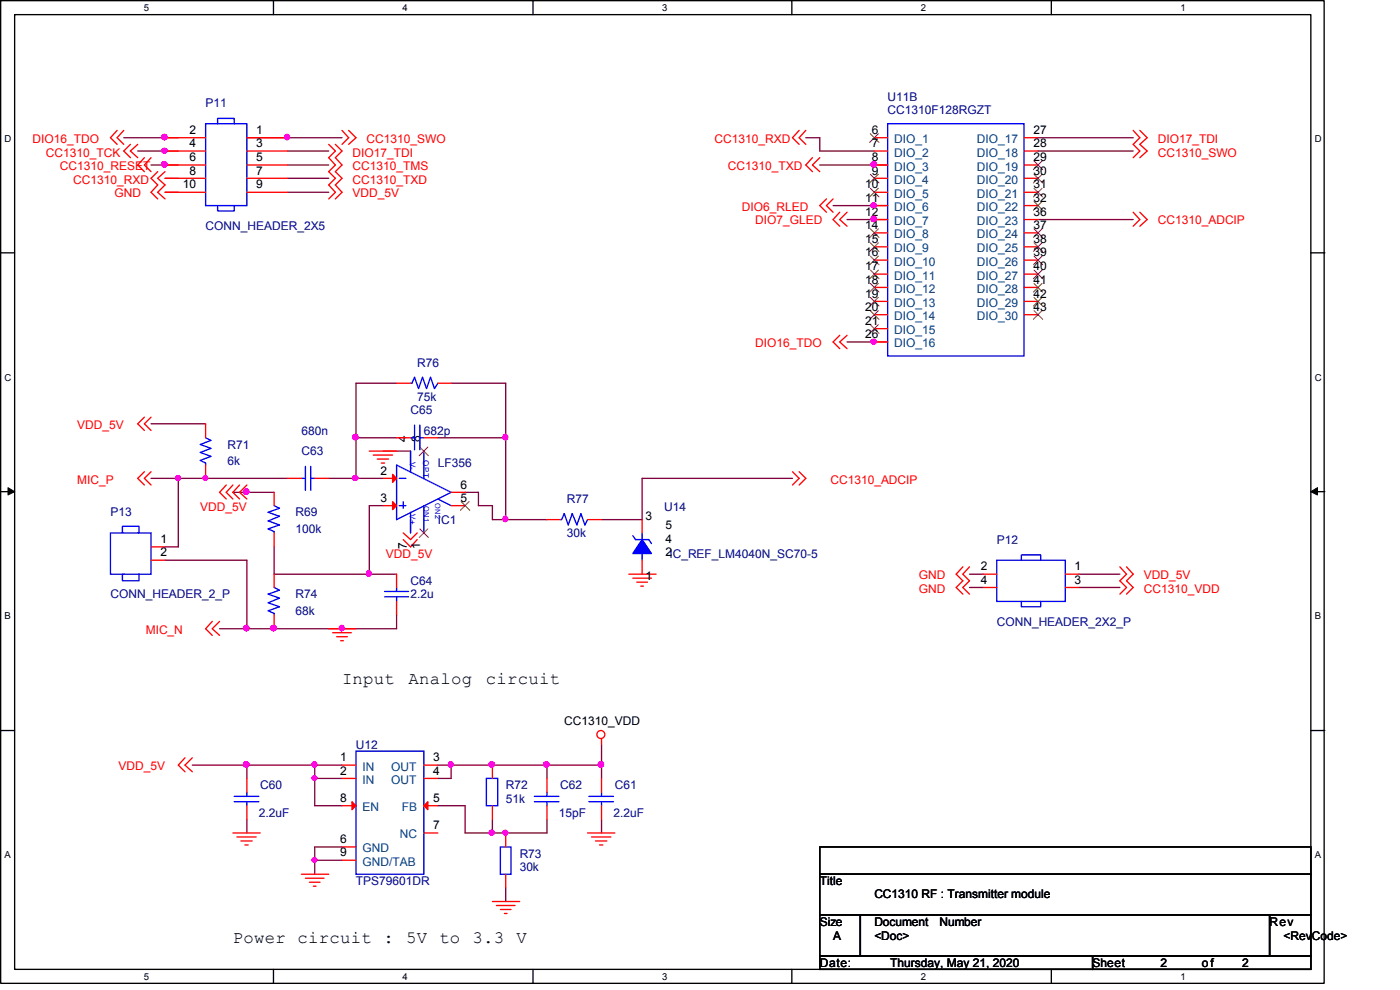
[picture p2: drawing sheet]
<svg xmlns="http://www.w3.org/2000/svg" width="297mm" height="210mm" viewBox="0 0 297 210" stroke-linecap="round" stroke-linejoin="round" font-family="sans-serif">
<path d="M.1 .1h280.8v208.5h-280.8zM3.1 3.1h275v202.5h-275z" fill="none" stroke="#000" stroke-width=".28"/>
<g fill="#fff">
<path d="M30.5 .6h1.1v2.2h-1.1z"/>
<path d="M30.5 206h1.1v2.3h-1.1z"/>
</g>
<path d="M58 .1v3M58 205.6v3" fill="none" stroke="#000" stroke-width=".28"/>
<g fill="#fff">
<path d="M85.4 .6h1.1v2.2h-1.1z"/>
<path d="M85.4 206h1.1v2.3h-1.1z"/>
</g>
<path d="M113.1 .1v3M113.1 205.6v3" fill="none" stroke="#000" stroke-width=".28"/>
<g fill="#fff">
<path d="M140.5 .6h1.1v2.2h-1.1z"/>
<path d="M140.5 206h1.1v2.3h-1.1z"/>
</g>
<path d="M168 .1v3M168 205.6v3" fill="none" stroke="#000" stroke-width=".28"/>
<g fill="#fff">
<path d="M195.4 .6h1.1v2.2h-1.1z"/>
<path d="M195.4 206h1.1v2.3h-1.1z"/>
</g>
<path d="M223 .1v3M223 205.6v3" fill="none" stroke="#000" stroke-width=".28"/>
<g fill="#fff">
<path d="M250.4 .6h1.1v2.2h-1.1z"/>
<path d="M250.4 206h1.1v2.3h-1.1z"/>
<path d="M1 28.4h1.4v2.2h-1.4z"/>
<path d="M278.9 28.4h1.5v2.2h-1.5z"/>
<path d="M1 78.9h1.4v2.2h-1.4z"/>
<path d="M278.9 78.9h1.5v2.2h-1.5z"/>
</g>
<path d="M.1 53.6h3M278.1 53.6h3" fill="none" stroke="#000" stroke-width=".28"/>
<g fill="#fff">
<path d="M1 129.6h1.3v2.2h-1.3z"/>
<path d="M278.9 129.6h1.4v2.2h-1.4z"/>
</g>
<path d="M.1 104.3h3M278.1 104.3h3" fill="none" stroke="#000" stroke-width=".28"/>
<path d="M1.7 103.4l1.4 .9-1.4 .7zM278.1 104.3l1.4-.9v1.6z" fill="#000" stroke="#000" stroke-width=".21"/>
<g fill="#fff">
<path d="M1 180.2h1.3v2.3h-1.3z"/>
<path d="M278.9 180.2h1.4v2.3h-1.4z"/>
</g>
<path d="M.1 155h3M278.1 155h3M173.9 179.7h104.2v5.7h-104.2zM173.9 185.4h104.2v8.7h-104.2zM173.9 194.1h8.6v8.7h-8.6zM182.5 194.1h86.8v8.7h-86.8zM269.3 194.1h8.8v8.7h-8.8zM173.9 202.8h57.9v2.8h-57.9zM231.8 202.8h46.3v2.8h-46.3z" fill="none" stroke="#000" stroke-width=".28"/>
<g fill="none" stroke="#800040" stroke-width=".28">
<path d="M26.3 29.2h11.5M29.2 32h8.6M32 35h5.8M35 37.8h2.8M52.4 29.2h20.2M61 32h8.7M61 35h8.7M61 37.8h8.7M170.9 29.2h3v2.8h11.6M173.9 35h14.4M220.2 29.2h20.2M220.2 32h20.2"/>
<path d="M35 40.8h2.8M61 40.8h8.7M176.7 43.6h11.6M179.7 46.6h8.6M220.2 46.6h20.2M179.7 72.5h8.6M32 89.9h11.6M75.5 92.9h8.6M75.5 92.9v8.6M81.3 95.7h5.8v2.9M84.1 81.3h-8.6v11.6M92.9 92.9h14.4"/>
<path d="M95.7 81.3h11.6v11.6M107.3 92.9v17.3M32 101.5h5.8M35 118.8h17.4v14.6M37.8 101.5h23.2M37.8 101.5v14.5h-2.8M49.4 104.4h8.8M58.2 116v5.8h20.1M69.7 101.5h5.8M75.5 101.5h5.8M81.3 107.3h-3v14.5M87.1 110.2v2.8"/>
<path d="M98.7 104.4h2.8v2.9h3v2.9h2.8M107.3 110.2h8.7M168.1 101.5h-31.9v8.7h-8.6M46.6 133.4h5.8M78.3 121.8h5.8M84.1 130.4v3h-31.7M205.7 121.8h2.9M205.7 124.6h2.9M228.8 121.8h8.8M228.8 124.6h8.8M127.6 157.9v4.4M40.8 162.3h11.6"/>
<path d="M52.4 162.3h14.4M52.4 162.3v2.8M52.4 173.9v2.8M66.8 165.1v5.8h5.8M66.8 162.3v2.8M66.8 162.3h5.8M66.8 165.1h5.8M72.6 179.7h-5.8v2.8M92.9 170.9h5.8v5.8h5.8M92.9 162.3h2.8M95.7 162.3v2.8h-2.8M95.7 162.3h20.3"/>
<path d="M104.5 173.9v2.8M116 162.3v2.8M116 162.3h11.6M116 173.9v2.8h-11.5M127.6 162.3v2.8M127.6 173.9v2.8M66.8 182.5h5.8M66.8 182.5v2.9M107.3 188.3v2.9"/>
</g>
<g fill="#f0f" stroke="#f0f" stroke-width=".28">
<circle cx="52.2" cy="162.2" r=".56"/>
<circle cx="95.6" cy="162.2" r=".53"/>
<circle cx="127.5" cy="162.2" r=".56"/>
<circle cx="66.7" cy="182.4" r=".49"/>
<circle cx="66.7" cy="162.2" r=".53"/>
<circle cx="66.7" cy="165.1" r=".49"/>
<circle cx="107.2" cy="176.6" r=".49"/>
<circle cx="115.9" cy="162.2" r=".56"/>
<circle cx="104.3" cy="162.2" r=".56"/>
<circle cx="104.4" cy="176.6" r=".53"/>
<circle cx="75.4" cy="101.4" r=".53"/>
<circle cx="78.2" cy="121.7" r=".53"/>
<circle cx="72.4" cy="133.2" r=".53"/>
<circle cx="52.2" cy="133.2" r=".56"/>
<circle cx="58" cy="133.2" r=".56"/>
<circle cx="75.4" cy="92.7" r=".56"/>
<circle cx="37.8" cy="101.4" r=".49"/>
<circle cx="43.5" cy="101.4" r=".49"/>
<circle cx="107.2" cy="110.1" r=".53"/>
<circle cx="107.2" cy="92.7" r=".53"/>
<circle cx="52.2" cy="104.3" r=".56"/>
<circle cx="185.3" cy="34.9" r=".56"/>
<circle cx="185.4" cy="43.5" r=".53"/>
<circle cx="185.3" cy="46.4" r=".56"/>
<circle cx="185.4" cy="72.5" r=".53"/>
<circle cx="34.9" cy="29.1" r=".56"/>
<circle cx="34.9" cy="32" r=".53"/>
<circle cx="34.9" cy="34.9" r=".56"/>
<circle cx="60.9" cy="29.1" r=".53"/>
</g>
<g fill="none" stroke="#f00" stroke-width=".28">
<path d="M24.8 27.7l-1.4 1.5 1.4 1.4M26.3 27.7l-1.5 1.5 1.5 1.4M27.7 30.6l-1.4 1.4 1.4 1.4M29.2 30.6l-1.5 1.4 1.5 1.4M30.6 33.4l-1.4 1.6 1.4 1.4M32 33.4l-1.4 1.6 1.4 1.4M33.5 36.4l-1.5 1.4 1.5 1.4-1.5 1.6 1.5 1.4M35 36.4l-1.5 1.4 1.5 1.4-1.5 1.6 1.5 1.4M35 29.2h8.6M35 32h8.6M35 35h8.6M35 37.8h8.6"/>
<path d="M52.4 29.2h8.6M52.4 32h8.6M52.4 35h8.6M52.4 37.8h8.6M69.7 30.6l1.4 1.4-1.4 1.4 1.4 1.6-1.4 1.4 1.4 1.4-1.4 1.4 1.4 1.6-1.4 1.4M71.1 30.6l1.5 1.4-1.5 1.4 1.5 1.6-1.5 1.4 1.5 1.4-1.5 1.4 1.5 1.6-1.5 1.4M72.6 27.7l1.4 1.5-1.4 1.4M74 27.7l1.5 1.5-1.5 1.4M169.5 27.7l-1.4 1.5 1.4 1.4M170.9 27.7l-1.4 1.5 1.4 1.4M172.4 33.4l-1.5 1.6 1.5 1.4M173.9 33.4l-1.5 1.6 1.5 1.4"/>
<path d="M185.5 29.2h2.8M185.5 32h2.8M185.5 35h2.8M185.5 37.8h2.8M217.2 29.2h3M217.2 32h3M217.2 35h3M217.2 37.8h3M240.4 27.7l1.4 1.5-1.4 1.4 1.4 1.4-1.4 1.4M241.8 27.7l1.6 1.5-1.6 1.4 1.6 1.4-1.6 1.4M35 40.8h8.6M52.4 40.8h8.6"/>
<path d="M175.3 42.2l-1.4 1.4 1.4 1.4M176.7 42.2l-1.4 1.4 1.4 1.4M178.1 45l-1.4 1.6 1.4 1.4M179.7 45l-1.6 1.6 1.6 1.4M185.5 40.8h2.8M185.5 43.6h2.8M185.5 46.6h2.8M185.5 49.4h2.8M185.5 52.4h2.8M185.5 55.2h2.8M185.5 58.1h2.8M217.2 40.8h3"/>
<path d="M217.2 43.6h3M217.2 46.6h3M217.2 49.4h3M217.2 52.4h3M217.2 55.2h3M217.2 58.1h3M240.4 45l1.4 1.6-1.4 1.4M241.8 45l1.6 1.6-1.6 1.4M178.1 71.1l-1.4 1.4 1.4 1.5M179.7 71.1l-1.6 1.4 1.6 1.5M185.5 61h2.8M185.5 63.9h2.8"/>
<path d="M185.5 66.8h2.8M185.5 69.7h2.8M185.5 72.5h2.8M217.2 61h3M217.2 63.9h3M217.2 66.8h3M30.6 88.5l-1.4 1.4 1.4 1.4M32 88.5l-1.4 1.4 1.4 1.4M43.6 89.9v3M43.6 98.6v2.9M78.3 95.7h5.8M79.2 96.5h4.1"/>
<path d="M80 97.4h2.4M80.9 98.2h.7M84.1 81.3h3M84.1 92.9h3M87.1 95.7h.1M89.9 95.7h.1M89.9 92.9h3M92.9 81.3h2.8M30.6 100.1l-1.4 1.4 1.4 1.4M32 100.1l-1.4 1.4 1.4 1.4M32 116h3M32 118.8h3"/>
<path d="M48 102.9l-1.4 1.5 1.4 1.4M49.4 102.9l-1.4 1.5 1.4 1.4M50.8 102.9l-1.4 1.5 1.4 1.4M52.4 102.9l-1.6 1.5 1.6 1.4M58.2 104.4v2.9M58.2 113v3M61 101.5h2.9M66.8 101.5h2.9M81.3 101.5h2.8M81.3 107.3h2.8M85.5 114.5l1.6 1.5 1.4-1.5M85.5 113l1.6 1.5 1.4-1.5"/>
<path d="M87.1 113h.1M89.9 113h.1M95.7 107.3h3M95.7 104.4h3M116 110.2h2.9M124.6 110.2h3M136.2 110.2v2.8M136.2 118.8v3M139.2 118.8h.1M139.2 116h.1M139.2 113h.1M168.1 100.1l1.4 1.4-1.4 1.4"/>
<path d="M169.5 100.1l1.4 1.4-1.4 1.4M45 131.8l-1.4 1.6 1.4 1.4M46.6 131.8l-1.6 1.6 1.6 1.4M58.2 121.8v2.8M58.2 130.4v3M69.7 133.4h5.8M70.6 134.2h3.9M71.4 135.1h2.3M72.3 135.9h.5M84.1 121.8v2.8M84.1 127.6v2.8M133.4 121.8h5.8"/>
<path d="M134.2 122.6h4M135.1 123.5h2.2M135.9 124.3h.6M204.3 120.2l-1.5 1.6 1.5 1.4-1.5 1.4 1.5 1.4M205.7 120.2l-1.4 1.6 1.4 1.4-1.4 1.4 1.4 1.4M208.6 121.8h2.9M208.6 124.6h2.9M226 121.8h2.8M226 124.6h2.8M237.6 120.2l1.4 1.6-1.4 1.4 1.4 1.4-1.4 1.4M239 120.2l1.4 1.6-1.4 1.4 1.4 1.4-1.4 1.4M127.6 156.8v1.1"/>
<path d="M39.2 160.7l-1.4 1.6 1.4 1.4M40.8 160.7l-1.6 1.6 1.6 1.4M49.4 176.7h5.8M50.3 177.5h4M51.1 178.4h2.4M51.9 179.2h.8M52.4 165.1v3M52.4 170.9v3M72.6 170.9h2.9M72.6 165.1h2.9M72.6 179.7h2.9M72.6 162.3h2.9"/>
<path d="M89.9 165.1h3M89.9 170.9h3M89.9 162.3h3M89.9 176.7h3M104.5 170.9v3M104.5 162.3v2.8M107.3 176.7v3M116 165.1v3M116 170.9v3M124.6 176.7h5.8M125.5 177.5h4.1M126.3 178.4h2.4"/>
<path d="M127.2 179.2h.7M127.6 165.1v3M127.6 170.9v3M63.9 185.4h5.8M64.8 186.3h3.9M65.6 187.1h2.3M66.5 188h.6M72.6 182.5h2.9M104.5 191.2h5.7M105.3 192.1h4M106.2 192.9h2.2M107 193.8h.6"/>
<path d="M107.3 185.4v2.9"/>
<circle cx="127.5" cy="155.8" r=".85"/>
</g>
<g fill="none" stroke="#00f" stroke-width=".28">
<path d="M43.6 26.3h8.8v17.3h-8.8zM46.2 26.3v-1.2h3.5v1.2M188.3 26.3h28.9v49.2h-28.9zM46.2 43.6v1.1h3.5v-1.1M43.6 92.9l1.1 .5-2.2 .9 2.2 .8-2.2 .9 2.2 .8-2.2 .9 1.1 .5v.4M64.8 98.9v5.1M65.9 98.9v5.1M84.1 98.6l11.6 5.8-11.6 5.8zM87.1 81.3h.3l.5-1.3 .9 2.4 .8-2.4 .9 2.4 .8-2.4 .9 2.4 .7-1.1M87.1 95.7v4.4M87.1 92.9h.8M87.9 90.2v5.2"/>
<path d="M89.1 90.2v5.2M89.1 92.9h.8M89.9 95.7v5.8M23.4 113h8.6v8.8h-8.6zM26 113v-1.4h3.5v1.4h-.3M58.2 107.3l1.1 .5-2.4 .9 2.4 .8-2.4 1 2.4 .9-2.4 .8 1.3 .6v.2M63.9 101.5h.9M65.9 101.5h.9M84.1 101.5h.1M84.1 107.3h.1M84.7 107.3h1.4M84.7 101.5h1.4"/>
<path d="M85.5 106.4v1.4M87.1 108.7v4.3M89.9 107.3v5.7M92.9 105.8l2.8 1.5M95.7 107.3h.1M95.7 104.4h.1M118.9 110.2h.2l.6-1.2 .9 2.4 .8-2.4 1 2.4 .8-2.4 .9 2.4 .5-1.2M134.2 113.6l.6 .9h2.8l.6 .8M136.2 116v2.8M136.2 113v4.4M211.5 118.8h14.5v8.8h-14.5zM216.7 118.8v-1.1h4.1v1.1"/>
<path d="M26.3 121.8h-.3v1.4h3.5v-1.4M58.2 124.6l1.1 .6-2.4 .8 2.4 .9-2.4 1 2.4 .8-2.4 .9 1.3 .5v.3M81.6 126.6h5.1M81.6 125.5h5.1M84.1 126.6v1M84.1 124.6v.9M216.7 127.6v1.1h4.1v-1.1M75.5 159.3h14.4v26.1h-14.4zM49.7 170.1h5.2M49.7 168.9h5.2M52.4 170.1v.8M52.4 168.1v.8"/>
<path d="M103.2 165.1h2.4v5.8h-2.4zM106.2 179.7h2.2v5.7h-2.2zM113.4 170.1h5.2M113.4 168.9h5.2M116 170.1v.8M116 168.1v.8M124.9 170.1h5.2M124.9 168.9h5.2M127.6 170.1v.8M127.6 168.1v.8"/>
</g>
<g fill="#f00" stroke="#f00" stroke-width=".28">
<path d="M74.7 170.1l.8 .8-.8 .9z"/>
<path d="M89.9 170.9l.9-.8v1.7z"/>
<path d="M83.3 100.6l.8 .9-.8 .8z"/>
<path d="M83.3 106.4l.8 .9-.8 .8z"/>
</g>
<g fill="none" stroke="#804000" stroke-width=".21">
<path d="M184.6 28.4l1.9 1.8M184.6 37l1.9 1.8M184.6 39.9l1.9 1.9M186.3 28.4l-1.8 1.8M186.3 37l-1.8 1.8M186.3 39.9l-1.8 1.9M219.4 34.2l1.8 1.8M219.4 37l1.8 1.8M219.4 39.9l1.8 1.9M221.1 34.2l-1.9 1.8M221.1 37l-1.9 1.8M221.1 39.9l-1.9 1.9"/>
<path d="M184.6 48.5l1.9 1.9M184.6 51.5l1.9 1.8M184.6 54.3l1.9 1.9M184.6 57.3l1.9 1.8M186.3 48.5l-1.8 1.9M186.3 51.5l-1.8 1.8M186.3 54.3l-1.8 1.9M186.3 57.3l-1.8 1.8M219.4 42.8l1.8 1.8M219.4 48.5l1.8 1.9M219.4 51.5l1.8 1.8M219.4 54.3l1.8 1.9"/>
<path d="M219.4 57.3l1.8 1.8M221.1 42.8l-1.9 1.8M221.1 48.5l-1.9 1.9M221.1 51.5l-1.9 1.8M221.1 54.3l-1.9 1.9M221.1 57.3l-1.9 1.8M184.6 60.1l1.9 1.9M184.6 63.1l1.9 1.8M184.6 65.9l1.9 1.8M184.6 68.9l1.9 1.8M186.3 60.1l-1.8 1.9M186.3 63.1l-1.8 1.8"/>
<path d="M186.3 65.9l-1.8 1.8M186.3 68.9l-1.8 1.8M219.4 60.1l1.8 1.9M219.4 63.1l1.8 1.8M219.4 65.9l1.8 1.8M221.1 60.1l-1.9 1.9M221.1 63.1l-1.9 1.8M221.1 65.9l-1.9 1.8M89.1 94.8l1.8 1.9M90.8 94.8l-1.9 1.9M89.1 112.2l1.8 1.8M90.8 112.2l-1.9 1.8"/>
<path d="M97.8 106.4l1.9 1.8M99.5 106.4l-1.8 1.8"/>
</g>
<path d="M136.2 114.5l2 2.9h-4z" fill="#00f" stroke="#00f" stroke-width=".28"/>
<g font-size="3.7">
<text x="72.6" y="145">Input</text>
<text x="86.7" y="145">Analog</text>
<text x="103.1" y="145">circuit</text>
<text x="49.4" y="200.1">Power circuit :</text>
<text x="86.1" y="200.1">5V</text>
<text x="93.2" y="200.1">to</text>
<text x="100.3" y="200.1">3.3</text>
<text x="109.6" y="200.1">V</text>
</g>
<g font-size="2.5" fill="#000080">
<text x="43.6" y="22.8">P11</text>
<text x="188.3" y="21.4">U11B</text>
<text x="188.3" y="24.2">CC1310F128RGZT</text>
<text x="43.6" y="48.9">CONN_HEADER_2X5</text>
<text x="88.5" y="77.8">R76</text>
<text x="87.1" y="87.8">C65</text>
<text x="88.5" y="85">75k</text>
<text x="48.3" y="95.2">R71</text>
<text x="63.9" y="92.2">680n</text>
<text x="89.9" y="92.2">682p</text>
<text x="48.3" y="98.5">6k</text>
<text x="63.9" y="96.6">C63</text>
<text x="92.9" y="99.1">LF356</text>
<text x="120.3" y="106.7">R77</text>
<text x="23.4" y="109.6">P13</text>
<text x="62.7" y="109.6">R69</text>
<text x="62.7" y="113.1">100k</text>
<text x="92.9" y="111.3">IC1</text>
<text x="120.3" y="113.9">30k</text>
<text x="140.9" y="108.4">U14</text>
<text x="211.5" y="115.3">P12</text>
<text x="87.1" y="124.1">C64</text>
<text x="23.4" y="126.9">CONN_HEADER_2_P</text>
<text x="62.7" y="126.9">R74</text>
<text x="62.7" y="130.4">68k</text>
<text x="87.1" y="126.9">2.2u</text>
<text x="211.5" y="132.7">CONN_HEADER_2X2_P</text>
<text x="75.5" y="158.8">U12</text>
<text x="55.2" y="167.4">C60</text>
<text x="107.3" y="167.4">R72</text>
<text x="118.9" y="167.4">C62</text>
<text x="130.4" y="167.4">C61</text>
<text x="54.9" y="173.2">2.2uF</text>
<text x="107.3" y="170.4">51k</text>
<text x="118.6" y="173.2">15pF</text>
<text x="130.1" y="173.2">2.2uF</text>
<text x="110.2" y="182">R73</text>
<text x="110.2" y="184.8">30k</text>
<text x="75.5" y="187.7">TPS79601DR</text>
</g>
<g font-size="2.5">
<text x="40.2" y="28.4">2</text>
<text x="54.3" y="28.4">1</text>
<text x="184.9" y="28.4">6</text>
<text x="219.2" y="28.4">27</text>
<text x="40.2" y="31.2">4</text>
<text x="40.2" y="34.2">6</text>
<text x="54.3" y="31.2">3</text>
<text x="54.3" y="34.2">5</text>
<text x="184.9" y="31.2">7</text>
<text x="184.9" y="34.2">8</text>
<text x="219.2" y="31.2">28</text>
<text x="219.2" y="34.2">29</text>
<text x="38.8" y="40">10</text>
<text x="40.2" y="37">8</text>
<text x="54.3" y="37">7</text>
<text x="54.3" y="40">9</text>
<text x="183.5" y="40">10</text>
<text x="184.9" y="37">9</text>
<text x="219.2" y="37">30</text>
<text x="219.2" y="40">31</text>
<text x="183.5" y="42.8">11</text>
<text x="183.5" y="45.8">12</text>
<text x="219.2" y="42.8">32</text>
<text x="219.2" y="45.8">36</text>
<text x="183.5" y="48.6">14</text>
<text x="183.5" y="51.6">15</text>
<text x="219.2" y="48.6">37</text>
<text x="219.2" y="51.6">38</text>
<text x="183.5" y="54.4">16</text>
<text x="183.5" y="57.3">17</text>
<text x="219.2" y="54.4">39</text>
<text x="219.2" y="57.3">40</text>
<text x="183.5" y="60.2">18</text>
<text x="183.5" y="63.1">19</text>
<text x="183.5" y="65.9">20</text>
<text x="219.2" y="60.2">41</text>
<text x="219.2" y="63.1">42</text>
<text x="219.2" y="65.9">43</text>
<text x="183.5" y="68.9">21</text>
<text x="183.5" y="71.7">26</text>
<text x="86.3" y="93.7" transform="rotate(-90 86.3 93.7)">4</text>
<text x="89.1" y="93.7" transform="rotate(-90 89.1 93.7)">8</text>
<text x="80.7" y="100.7">2</text>
<text x="80.7" y="106.5">3</text>
<text x="97.7" y="106.5">5</text>
<text x="97.7" y="103.6">6</text>
<text x="136.9" y="110.4">3</text>
<text x="141.2" y="112.2">5</text>
<text x="34" y="115.2">1</text>
<text x="34" y="118">2</text>
<text x="86.3" y="116.4" transform="rotate(-90 86.3 116.4)">7</text>
<text x="89.1" y="116.4" transform="rotate(-90 89.1 116.4)">1</text>
<text x="141.2" y="118">2IC_REF_LM4040N_SC70-5</text>
<text x="141.2" y="115.2">4</text>
<text x="136.9" y="123.1">1</text>
<text x="208.1" y="121">2</text>
<text x="208.1" y="123.8">4</text>
<text x="228" y="121">1</text>
<text x="228" y="123.8">3</text>
<text x="119.7" y="153.9">CC1310_VDD</text>
<text x="72.1" y="161.5">1</text>
<text x="91.9" y="161.5">3</text>
<text x="72.1" y="164.3">2</text>
<text x="91.9" y="164.3">4</text>
<text x="72.1" y="170.1">8</text>
<text x="91.9" y="170.1">5</text>
<text x="72.1" y="178.9">6</text>
<text x="91.9" y="175.9">7</text>
<text x="72.1" y="181.7">9</text>
<text x="173.9" y="187.7">Title</text>
<text x="185.5" y="190.6">CC1310 RF : Transmitter module</text>
<text x="173.9" y="196.4">Size</text>
<text x="185.5" y="196.4">Document</text>
<text x="199.3" y="196.4">Number</text>
<text x="269.3" y="196.4">Rev</text>
<text x="176.7" y="199.3">A</text>
<text x="185.5" y="199.3">&lt;Doc&gt;</text>
<text x="272.3" y="199.3">&lt;RevCode&gt;</text>
<text x="173.9" y="205.1">Date:</text>
<text x="188.9" y="205.1">Thursday, May 21, 2020</text>
<text x="231.8" y="205.1">Sheet</text>
<text x="246.2" y="205.1">2</text>
<text x="254.9" y="205.1">of</text>
<text x="263.5" y="205.1">2</text>
</g>
<g font-size="2.5" fill="#f00">
<text x="6.9" y="30.2">DIO16_TDO</text>
<text x="9.7" y="33.2">CC1310_TCK</text>
<text x="74.8" y="33.2">DIO17_TDI</text>
<text x="77.8" y="30.2">CC1310_SWO</text>
<text x="151.6" y="30.2">CC1310_RXD</text>
<text x="245.6" y="30.2">DIO17_TDI</text>
<text x="245.6" y="33.2">CC1310_SWO</text>
<text x="12.7" y="36">CC1310_RESET</text>
<text x="15.5" y="39">CC1310_RXD</text>
<text x="24.3" y="41.8">GND</text>
<text x="74.8" y="36">CC1310_TMS</text>
<text x="74.8" y="39">CC1310_TXD</text>
<text x="74.8" y="41.8">VDD_5V</text>
<text x="154.4" y="36">CC1310_TXD</text>
<text x="157.4" y="44.8">DIO6_RLED</text>
<text x="160.2" y="47.6">DIO7_GLED</text>
<text x="245.6" y="47.6">CC1310_ADCIP</text>
<text x="160.2" y="73.7">DIO16_TDO</text>
<text x="16.4" y="91.1">VDD_5V</text>
<text x="16.4" y="102.6">MIC_P</text>
<text x="176.2" y="102.6">CC1310_ADCIP</text>
<text x="42.5" y="108.4">VDD_5V</text>
<text x="81.9" y="118.3">VDD_5V</text>
<text x="194.9" y="122.8">GND</text>
<text x="194.9" y="125.8">GND</text>
<text x="242.7" y="122.8">VDD_5V</text>
<text x="242.7" y="125.8">CC1310_VDD</text>
<text x="30.9" y="134.4">MIC_N</text>
<text x="25.1" y="163.3">VDD_5V</text>
</g>
<g font-size="2.5" fill="#004080">
<text x="189.7" y="30.4">DIO_1</text>
<text x="189.7" y="33.2">DIO_2</text>
<text x="207.2" y="30.4">DIO_17</text>
<text x="207.2" y="33.2">DIO_18</text>
<text x="189.7" y="36.2">DIO_3</text>
<text x="189.7" y="39">DIO_4</text>
<text x="189.7" y="42">DIO_5</text>
<text x="207.2" y="36.2">DIO_19</text>
<text x="207.2" y="39">DIO_20</text>
<text x="207.2" y="42">DIO_21</text>
<text x="189.7" y="44.8">DIO_6</text>
<text x="189.7" y="47.7">DIO_7</text>
<text x="207.2" y="44.8">DIO_22</text>
<text x="207.2" y="47.7">DIO_23</text>
<text x="189.7" y="50.6">DIO_8</text>
<text x="189.7" y="53.5">DIO_9</text>
<text x="207.2" y="50.6">DIO_24</text>
<text x="207.2" y="53.5">DIO_25</text>
<text x="189.7" y="56.4">DIO_10</text>
<text x="189.7" y="59.3">DIO_11</text>
<text x="207.2" y="56.4">DIO_26</text>
<text x="207.2" y="59.3">DIO_27</text>
<text x="189.7" y="62.1">DIO_12</text>
<text x="189.7" y="65.1">DIO_13</text>
<text x="207.2" y="62.1">DIO_28</text>
<text x="207.2" y="65.1">DIO_29</text>
<text x="189.7" y="67.9">DIO_14</text>
<text x="189.7" y="70.9">DIO_15</text>
<text x="207.2" y="67.9">DIO_30</text>
<text x="189.7" y="73.7">DIO_16</text>
<text x="76.9" y="166.3">IN</text>
<text x="76.9" y="163.5">IN</text>
<text x="83" y="166.3">OUT</text>
<text x="83" y="163.5">OUT</text>
<text x="76.9" y="172.1">EN</text>
<text x="85.3" y="172.1">FB</text>
<text x="84.8" y="177.9">NC</text>
<text x="76.9" y="180.8">GND</text>
<text x="76.9" y="183.6">GND/TAB</text>
</g>
<g font-size="2">
<text x="30.5" y="2.4">5</text>
<text x="85.4" y="2.4">4</text>
<text x="140.5" y="2.4">3</text>
<text x="195.4" y="2.4">2</text>
<text x="250.4" y="2.4">1</text>
<text x="1" y="30.2">D</text>
<text x="278.9" y="30.2">D</text>
<text x="1" y="80.7">C</text>
<text x="278.9" y="80.7">C</text>
<text x="1" y="131.4">B</text>
<text x="278.9" y="131.4">B</text>
<text x="1" y="182.1">A</text>
<text x="278.9" y="182.1">A</text>
<text x="30.5" y="207.9">5</text>
<text x="85.4" y="207.9">4</text>
<text x="140.5" y="207.9">3</text>
<text x="195.4" y="207.9">2</text>
<text x="250.4" y="207.9">1</text>
</g>
<g font-size="1.7" fill="#00f">
<text x="87" y="97.9" transform="rotate(90 87 97.9)">V-</text>
<text x="89.8" y="97.7" transform="rotate(90 89.8 97.7)">OPT</text>
<text x="87" y="109" transform="rotate(90 87 109)">V+</text>
</g>
<g font-size="1.6" fill="#00f">
<text x="89.9" y="107.3" transform="rotate(90 89.9 107.3)">ON1</text>
<text x="92.3" y="106.7" transform="rotate(90 92.3 106.7)">ON2</text>
</g>
</svg>
